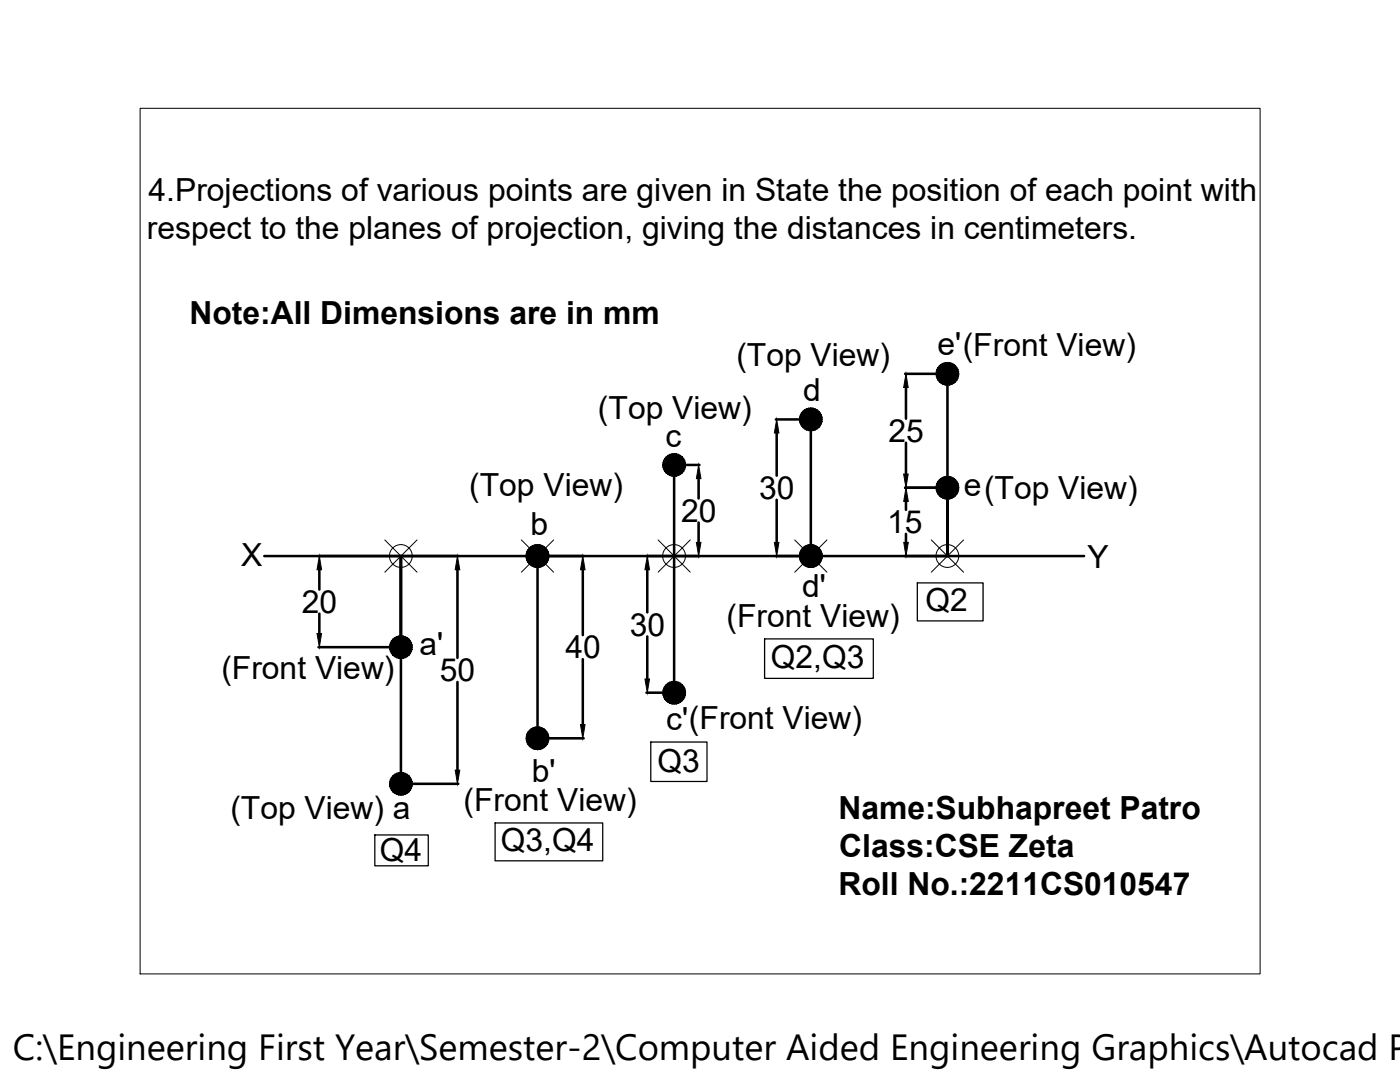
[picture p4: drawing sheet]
<svg xmlns="http://www.w3.org/2000/svg" width="279mm" height="216mm" viewBox="0 0 279 216" stroke-linecap="round" stroke-linejoin="round" font-family="sans-serif">
<!-- layer: 0 -->
<g fill="none" stroke="#000" stroke-width=".51">
<path d="M180.6 74.6h8.4M180.8 77.3v6.2M189.1 74.6v36.4v-13.7M134.5 92.8v45.4h-5.5M134.6 92.8h5M139.4 95.5v4M154.8 83.7h7M155 86.4v8.5M155 99.7v8.5M161.8 83.7v27.3M180.6 97.3h8.4M180.8 88.3v6.3"/>
<path d="M52.7 111h163.6M63.7 113.7v3.9M80 111v45.4M91.3 113.7v17.6M107.3 111v36.3M116.3 113.7v13M129.2 113.7v8.5M139.4 104.3v3.9M180.8 100.1v1.6M180.8 106.5v1.7M63.6 129.1h16.3M63.7 122.4v4"/>
<path d="M91.3 136.1v17.6M116.3 131.5v13.1M129.2 127v8.5M80.1 156.4h11.4M107.3 147.3h9.2"/>
</g>
<g fill="none" stroke="#000" stroke-width=".2">
<path d="M28 21.6h223.5v172.7h-223.5zM76.8 107.7l6.4 6.5M83.2 107.7l-6.4 6.5M104.1 107.7l6.4 6.5M110.5 107.7l-6.4 6.5M131.3 107.7l6.5 6.5M137.8 107.7l-6.5 6.5M158.6 107.7l6.4 6.5M165 107.7l-6.4 6.5M185.9 107.7l6.4 6.5M192.3 107.7l-6.4 6.5"/>
<circle cx="80" cy="110.9" r="2.28"/>
<circle cx="107.3" cy="110.9" r="2.28"/>
<circle cx="134.5" cy="110.9" r="2.28"/>
<circle cx="161.8" cy="110.9" r="2.28"/>
<circle cx="189.1" cy="110.9" r="2.28"/>
</g>
<g fill="#000" stroke="#000" stroke-width=".2">
<path d="M180.8 74.6l.5 2.7h-1zM139.4 92.8l.5 2.7h-.9zM155 83.7l.4 2.7h-.9zM180.3 94.6h1l-.5 2.7zM63.7 111l.5 2.7h-.9zM91.3 111l.5 2.7h-1zM116.3 111l.5 2.7h-1zM129.2 111l.4 2.7h-.9zM139 108.2h.9l-.5 2.8zM154.5 108.2h.9l-.4 2.8zM180.4 108.2h.9l-.5 2.8zM180.8 97.3l.5 2.8h-.9z"/>
<path d="M63.3 126.4h.9l-.5 2.7zM128.7 135.5h.9l-.4 2.7zM90.8 153.7h1l-.5 2.7zM115.8 144.6h1l-.5 2.7z"/>
<path d="M186.9 74.1l-.1 .5h2.3zM186.8 74.6h2.3l-2.2 .4zM186.9 75l.1 .5 2.1-.9z"/>
<path d="M187 75.5l.2 .4 1.9-1.3zM187.2 75.9l1.9-1.3-1.6 1.6zM189.1 74.6l-1.6 1.6 .3 .3z"/>
<path d="M187.5 73l-.3 .3 1.9 1.3zM187.2 73.3l1.9 1.3-2.1-.9zM187 73.7l-.1 .4 2.2 .5z"/>
<path d="M189.1 74.6l-1.3 1.9 .4 .2zM189.1 74.6l-.5 2.2-.4-.1zM189.1 74.6l-.5 2.2 .5 .1z"/>
<path d="M188.2 72.5l.9 2.1-.5-2.2zM187.8 72.7l.4-.2 .9 2.1zM187.5 73l1.6 1.6-1.3-1.9z"/>
<path d="M189.1 74.6v2.3l.4-.1zM189.1 74.6l.8 2.1-.4 .1zM189.1 74.6l.8 2.1 .5-.2z"/>
<path d="M189.5 72.4l-.4 2.2 .8-2.1zM189.1 72.3l.4 .1-.4 2.2zM188.6 72.4l.5 2.2v-2.3z"/>
<path d="M189.1 74.6l1.3 1.9 .3-.3zM189.1 74.6l1.9 1.3-.3 .3zM189.1 74.6l1.9 1.3 .2-.4z"/>
<path d="M190.7 73l-1.6 1.6 1.9-1.3zM190.4 72.7l.3 .3-1.6 1.6zM189.9 72.5l-.8 2.1 1.3-1.9z"/>
<path d="M189.1 74.6l2.1 .9 .1-.5zM189.1 74.6h2.2v.4z"/>
<path d="M189.1 74.6h2.2v-.5zM189.1 74.6l2.1-.9 .1 .4zM189.1 74.6l2.1-.9-.2-.4z"/>
<path d="M132.3 92.3v.5h2.2zM132.3 92.8h2.2l-2.2 .4zM132.3 93.2l.1 .4 2.1-.8z"/>
<path d="M132.4 93.6l.3 .4 1.8-1.2zM132.7 94l1.8-1.2-1.6 1.6zM134.5 92.8l-1.6 1.6 .4 .3z"/>
<path d="M132.9 91.2l-.2 .3 1.8 1.3zM132.7 91.5l1.8 1.3-2.1-.9zM132.4 91.9l-.1 .4 2.2 .5z"/>
<path d="M134.5 92.8l-1.2 1.9 .4 .2zM134.5 92.8l-.4 2.2-.4-.1zM134.5 92.8l-.4 2.2h.4z"/>
<path d="M133.7 90.7l.8 2.1-.4-2.2zM133.3 90.9l.4-.2 .8 2.1zM132.9 91.2l1.6 1.6-1.2-1.9z"/>
<path d="M134.5 92.8v2.2h.5zM134.5 92.8l.9 2.1-.4 .1zM134.5 92.8l.9 2.1 .4-.2z"/>
<path d="M135 90.6l-.5 2.2 .9-2.1zM134.5 90.5l.5 .1-.5 2.2zM134.1 90.6l.4 2.2v-2.3z"/>
<path d="M134.5 92.8l1.3 1.9 .3-.3zM134.5 92.8l1.9 1.2-.3 .4zM134.5 92.8l1.9 1.2 .3-.4z"/>
<path d="M136.1 91.2l-1.6 1.6 1.9-1.3zM135.8 90.9l.3 .3-1.6 1.6zM135.4 90.7l-.9 2.1 1.3-1.9z"/>
<path d="M134.5 92.8l2.2 .8 .1-.4zM134.5 92.8h2.3v.4z"/>
<path d="M134.5 92.8h2.3v-.5zM134.5 92.8l2.2-.9 .1 .4zM134.5 92.8l2.2-.9-.3-.4z"/>
<path d="M159.6 83.2l-.1 .5h2.3zM159.5 83.7h2.3l-2.2 .4zM159.6 84.1l.1 .5 2.1-.9z"/>
<path d="M159.7 84.6l.2 .3 1.9-1.2zM159.9 84.9l1.9-1.2-1.6 1.6zM161.8 83.7l-1.6 1.6 .3 .3z"/>
<path d="M160.2 82.1l-.3 .3 1.9 1.3zM159.9 82.4l1.9 1.3-2.1-.9zM159.7 82.8l-.1 .4 2.2 .5z"/>
<path d="M161.8 83.7l-1.3 1.9 .5 .2zM161.8 83.7l-.4 2.2-.4-.1zM161.8 83.7l-.4 2.2 .4 .1z"/>
<path d="M161 81.6l.8 2.1-.4-2.3zM160.5 81.8l.5-.2 .8 2.1zM160.2 82.1l1.6 1.6-1.3-1.9z"/>
<path d="M161.8 83.7v2.3l.5-.1zM161.8 83.7l.9 2.1-.4 .1zM161.8 83.7l.9 2.1 .4-.2z"/>
<path d="M162.3 81.4l-.5 2.3 .9-2.1zM161.8 81.4h.5l-.5 2.3zM161.4 81.4l.4 2.3v-2.3z"/>
<path d="M161.8 83.7l1.3 1.9 .3-.3zM161.8 83.7l1.9 1.2-.3 .4zM161.8 83.7l1.9 1.2 .2-.3z"/>
<path d="M163.4 82.1l-1.6 1.6 1.9-1.3zM163.1 81.8l.3 .3-1.6 1.6zM162.7 81.6l-.9 2.1 1.3-1.9z"/>
<path d="M161.8 83.7l2.1 .9 .1-.5zM161.8 83.7h2.3l-.1 .4z"/>
<path d="M161.8 83.7h2.3l-.1-.5zM161.8 83.7l2.1-.9 .1 .4zM161.8 83.7l2.1-.9-.2-.4z"/>
<path d="M186.9 96.9l-.1 .4h2.3zM186.8 97.3h2.3l-2.2 .5zM186.9 97.8l.1 .4 2.1-.9z"/>
<path d="M187 98.2l.2 .4 1.9-1.3zM187.2 98.6l1.9-1.3-1.6 1.6zM189.1 97.3l-1.6 1.6 .3 .3z"/>
<path d="M187.5 95.7l-.3 .4 1.9 1.2zM187.2 96.1l1.9 1.2-2.1-.8zM187 96.5l-.1 .4 2.2 .4z"/>
<path d="M189.1 97.3l-1.3 1.9 .4 .2zM189.1 97.3l-.5 2.2-.4-.1zM189.1 97.3l-.5 2.2 .5 .1z"/>
<path d="M188.2 95.2l.9 2.1-.5-2.2zM187.8 95.4l.4-.2 .9 2.1zM187.5 95.7l1.6 1.6-1.3-1.9z"/>
<path d="M189.1 97.3v2.3l.4-.1zM189.1 97.3l.8 2.1-.4 .1zM189.1 97.3l.8 2.1 .5-.2z"/>
<path d="M189.5 95.1l-.4 2.2 .8-2.1zM189.1 95l.4 .1-.4 2.2zM188.6 95.1l.5 2.2v-2.3z"/>
<path d="M189.1 97.3l1.3 1.9 .3-.3zM189.1 97.3l1.9 1.3-.3 .3zM189.1 97.3l1.9 1.3 .2-.4z"/>
<path d="M189.1 97.3l1.9-1.2-.3-.4zM190.4 95.4l.3 .3-1.6 1.6zM189.9 95.2l-.8 2.1 1.3-1.9z"/>
<path d="M189.1 97.3l2.1 .9 .1-.4zM189.1 97.3h2.2v.5z"/>
<path d="M189.1 97.3h2.2v-.4zM189.1 97.3l2.1-.8 .1 .4zM189.1 97.3l2.1-.8-.2-.4z"/>
<path d="M105.1 110.5l-.1 .5h2.3zM105 111h2.3l-2.2 .4zM105.1 111.4l.1 .4 2.1-.8z"/>
<path d="M105.2 111.8l.2 .4 1.9-1.2zM105.4 112.2l1.9-1.2-1.6 1.6zM107.3 111l-1.6 1.6 .3 .2z"/>
<path d="M105.7 109.3l-.3 .4 1.9 1.3zM105.4 109.7l1.9 1.3-2.1-.9zM105.2 110.1l-.1 .4 2.2 .5z"/>
<path d="M107.3 111l-1.3 1.8 .4 .3zM107.3 111l-.5 2.2-.4-.1zM107.3 111l-.5 2.2h.5z"/>
<path d="M106.4 108.9l.9 2.1-.5-2.3zM106 109.1l.4-.2 .9 2.1zM105.7 109.3l1.6 1.7-1.3-1.9z"/>
<path d="M107.3 111v2.2h.4zM107.3 111l.8 2.1-.4 .1zM107.3 111l.8 2.1 .4-.3z"/>
<path d="M107.7 108.7l-.4 2.3 .8-2.1zM107.3 108.7h.4l-.4 2.3zM106.8 108.7l.5 2.3v-2.3z"/>
<path d="M107.3 111l1.2 1.8 .4-.2zM107.3 111l1.9 1.2-.3 .4zM107.3 111l1.9 1.2 .2-.4z"/>
<path d="M108.9 109.3l-1.6 1.7 1.9-1.3zM108.5 109.1l.4 .2-1.6 1.7zM108.1 108.9l-.8 2.1 1.2-1.9z"/>
<path d="M107.3 111l2.1 .8 .1-.4zM107.3 111h2.3l-.1 .4z"/>
<path d="M107.3 111h2.3l-.1-.5zM107.3 111l2.1-.9 .1 .4zM107.3 111l2.1-.9-.2-.4z"/>
<path d="M159.6 110.5l-.1 .5h2.3zM159.5 111h2.3l-2.2 .4zM159.6 111.4l.1 .4 2.1-.8z"/>
<path d="M159.7 111.8l.2 .4 1.9-1.2zM159.9 112.2l1.9-1.2-1.6 1.6zM161.8 111l-1.6 1.6 .3 .2z"/>
<path d="M160.2 109.3l-.3 .4 1.9 1.3zM159.9 109.7l1.9 1.3-2.1-.9zM159.7 110.1l-.1 .4 2.2 .5z"/>
<path d="M161.8 111l-1.3 1.8 .5 .3zM161.8 111l-.4 2.2-.4-.1zM161.8 111l-.4 2.2h.4z"/>
<path d="M161 108.9l.8 2.1-.4-2.3zM160.5 109.1l.5-.2 .8 2.1zM160.2 109.3l1.6 1.7-1.3-1.9z"/>
<path d="M161.8 111v2.2h.5zM161.8 111l.9 2.1-.4 .1zM161.8 111l.9 2.1 .4-.3z"/>
<path d="M162.3 108.7l-.5 2.3 .9-2.1zM161.8 108.7h.5l-.5 2.3zM161.4 108.7l.4 2.3v-2.3z"/>
<path d="M161.8 111l1.3 1.8 .3-.2zM161.8 111l1.9 1.2-.3 .4zM161.8 111l1.9 1.2 .2-.4z"/>
<path d="M163.4 109.3l-1.6 1.7 1.9-1.3zM163.1 109.1l.3 .2-1.6 1.7zM162.7 108.9l-.9 2.1 1.3-1.9z"/>
<path d="M161.8 111l2.1 .8 .1-.4zM161.8 111h2.3l-.1 .4z"/>
<path d="M161.8 111h2.3l-.1-.5zM161.8 111l2.1-.9 .1 .4zM161.8 111l2.1-.9-.2-.4z"/>
<path d="M77.8 128.7l-.1 .4h2.3zM77.7 129.1h2.3l-2.2 .5zM77.8 129.6l.1 .4 2.1-.9z"/>
<path d="M77.9 130l.2 .4 1.9-1.3zM78.1 130.4l1.9-1.3-1.6 1.6zM80 129.1l-1.6 1.6 .3 .3z"/>
<path d="M78.4 127.5l-.3 .4 1.9 1.2zM78.1 127.9l1.9 1.2-2.1-.8zM77.9 128.3l-.1 .4 2.2 .4z"/>
<path d="M80 129.1l-1.3 1.9 .4 .2zM80 129.1l-.4 2.3-.5-.2zM80 129.1l-.4 2.3h.4z"/>
<path d="M79.1 127l.9 2.1-.4-2.2zM78.7 127.3l.4-.3 .9 2.1zM78.4 127.5l1.6 1.6-1.3-1.8z"/>
<path d="M80 129.1v2.3h.5zM80 129.1l.9 2.1-.4 .2zM80 129.1l.9 2.1 .4-.2z"/>
<path d="M80.5 126.9l-.5 2.2 .9-2.1zM80 126.9h.5l-.5 2.2zM79.6 126.9l.4 2.2v-2.2z"/>
<path d="M80 129.1l1.3 1.9 .3-.3zM80 129.1l1.9 1.3-.3 .3zM80 129.1l1.9 1.3 .2-.4z"/>
<path d="M81.6 127.5l-1.6 1.6 1.9-1.2zM81.3 127.3l.3 .2-1.6 1.6zM80.9 127l-.9 2.1 1.3-1.8z"/>
<path d="M80 129.1l2.1 .9 .1-.4zM80 129.1h2.3l-.1 .5z"/>
<path d="M80 129.1h2.3l-.1-.4zM80 129.1l2.1-.8 .1 .4zM80 129.1l2.1-.8-.2-.4z"/>
<path d="M132.3 137.8v.4h2.2zM132.3 138.2h2.2l-2.2 .5zM132.3 138.7l.1 .4 2.1-.9z"/>
<path d="M132.4 139.1l.3 .4 1.8-1.3zM132.7 139.5l1.8-1.3-1.6 1.6zM134.5 138.2l-1.6 1.6 .4 .3z"/>
<path d="M132.9 136.6l-.2 .4 1.8 1.2zM132.7 137l1.8 1.2-2.1-.8zM132.4 137.4l-.1 .4 2.2 .4z"/>
<path d="M133.7 136.1l.8 2.1-.4-2.2zM133.3 136.3l.4-.2 .8 2.1zM132.9 136.6l1.6 1.6-1.2-1.9z"/>
<path d="M135 136l-.5 2.2 .9-2.1zM134.5 136h.5l-.5 2.2zM134.1 136l.4 2.2v-2.2z"/>
<path d="M136.1 136.6l-1.6 1.6 1.9-1.2zM135.8 136.3l.3 .3-1.6 1.6zM135.4 136.1l-.9 2.1 1.3-1.9z"/>
<path d="M134.5 138.2l2.2 .9 .1-.4zM134.5 138.2h2.3v.5z"/>
<path d="M134.5 138.2h2.3v-.4zM134.5 138.2l2.2-.8 .1 .4zM134.5 138.2l2.2-.8-.3-.4z"/>
<path d="M77.8 156l-.1 .4h2.3zM77.7 156.4h2.3l-2.2 .4zM77.8 156.8l.1 .5 2.1-.9z"/>
<path d="M77.9 157.3l.2 .4 1.9-1.3zM78.1 157.7l1.9-1.3-1.6 1.6zM80 156.4l-1.6 1.6 .3 .3z"/>
<path d="M78.4 154.8l-.3 .4 1.9 1.2zM78.1 155.2l1.9 1.2-2.1-.9zM77.9 155.5l-.1 .5 2.2 .4z"/>
<path d="M80 156.4l-1.3 1.9 .4 .2zM80 156.4l-.4 2.2-.5-.1zM80 156.4l-.4 2.2 .4 .1z"/>
<path d="M79.1 154.3l.9 2.1-.4-2.2zM78.7 154.5l.4-.2 .9 2.1zM78.4 154.8l1.6 1.6-1.3-1.9z"/>
<path d="M80 156.4v2.3l.5-.1zM80 156.4l.9 2.1-.4 .1zM80 156.4l.9 2.1 .4-.2z"/>
<path d="M80.5 154.2l-.5 2.2 .9-2.1zM80 154.1l.5 .1-.5 2.2zM79.6 154.2l.4 2.2v-2.3z"/>
<path d="M80 156.4l1.3 1.9 .3-.3zM80 156.4l1.9 1.3-.3 .3zM80 156.4l1.9 1.3 .2-.4z"/>
<path d="M81.6 154.8l-1.6 1.6 1.9-1.2zM81.3 154.5l.3 .3-1.6 1.6zM80.9 154.3l-.9 2.1 1.3-1.9z"/>
<path d="M80 156.4l2.1 .9 .1-.5zM80 156.4h2.3l-.1 .4z"/>
<path d="M80 156.4h2.3l-.1-.4zM80 156.4l2.1-.9 .1 .5zM80 156.4l2.1-.9-.2-.3z"/>
<path d="M105.1 146.9l-.1 .4h2.3zM105 147.3h2.3l-2.2 .5zM105.1 147.8l.1 .4 2.1-.9z"/>
<path d="M105.2 148.2l.2 .4 1.9-1.3zM105.4 148.6l1.9-1.3-1.6 1.6zM107.3 147.3l-1.6 1.6 .3 .3z"/>
<path d="M105.7 145.7l-.3 .4 1.9 1.2zM105.4 146.1l1.9 1.2-2.1-.8zM105.2 146.5l-.1 .4 2.2 .4z"/>
<path d="M107.3 147.3l-1.3 1.9 .4 .2zM107.3 147.3l-.5 2.2-.4-.1zM107.3 147.3l-.5 2.2 .5 .1z"/>
<path d="M106.4 145.2l.9 2.1-.5-2.2zM106 145.4l.4-.2 .9 2.1zM105.7 145.7l1.6 1.6-1.3-1.9z"/>
<path d="M107.3 147.3v2.3l.4-.1zM107.3 147.3l.8 2.1-.4 .1zM107.3 147.3l.8 2.1 .4-.2z"/>
<path d="M107.7 145.1l-.4 2.2 .8-2.1zM107.3 145l.4 .1-.4 2.2zM106.8 145.1l.5 2.2v-2.3z"/>
<path d="M107.3 147.3l1.2 1.9 .4-.3zM107.3 147.3l1.9 1.3-.3 .3zM107.3 147.3l1.9 1.3 .2-.4z"/>
<path d="M108.9 145.7l-1.6 1.6 1.9-1.2zM108.5 145.4l.4 .3-1.6 1.6zM108.1 145.2l-.8 2.1 1.2-1.9z"/>
<path d="M107.3 147.3l2.1 .9 .1-.4zM107.3 147.3h2.3l-.1 .5z"/>
<path d="M107.3 147.3h2.3l-.1-.4zM107.3 147.3l2.1-.8 .1 .4zM107.3 147.3l2.1-.8-.2-.4z"/>
<path d="M134.5 138.2l-1.2 1.9 .4 .2zM134.5 138.2l-.4 2.3-.4-.2zM134.5 138.2l-.4 2.3h.4z"/>
<path d="M134.5 138.2v2.3h.5zM134.5 138.2l.9 2.1-.4 .2zM134.5 138.2l.9 2.1 .4-.2z"/>
<path d="M134.5 138.2l1.3 1.9 .3-.3zM134.5 138.2l1.9 1.3-.3 .3zM134.5 138.2l1.9 1.3 .3-.4z"/>
</g>
<path d="M183.1 116.3h13.1v7.6h-13.1zM152.6 127.5h21.7v7.9h-21.7zM129.9 148.1h11.2v7.8h-11.2zM74.8 166.6h10.7v6.2h-10.7zM98.8 164.2h21.5v7.6h-21.5z" fill="none" stroke="#000" stroke-width=".25"/>
<text font-size="7.3" x="2.6" y="211.5">C:\Engineering First Year\Semester-2\Computer Aided Engineering Graphics\Autocad P</text>
<g font-size="6.3">
<text x="29.7" y="40.1">4.Projections of various points are given in State the position of each point with</text>
<text x="29.3" y="47.7">respect to the planes of projection, giving the distances in centimeters.</text>
<text x="37.8" y="64.6">Note:All Dimensions are in mm</text>
<text x="187.1" y="70.9">e'(Front View)</text>
<text x="147" y="73">(Top View)</text>
<text x="119.3" y="83.5">(Top View)</text>
<text x="160.3" y="80">d</text>
<text x="132.8" y="89.2">c</text>
<text x="177.3" y="88.2">25</text>
<text x="93.6" y="99">(Top View)</text>
<text x="151.5" y="99.5">30</text>
<text x="192.4" y="99">e(Top View)</text>
<text x="105.9" y="106.8">b</text>
<text x="136" y="104.1">20</text>
<text x="177.1" y="106.4">15</text>
<text x="48.2" y="113">X</text>
<text x="217" y="113.3">Y</text>
<text x="160.1" y="119.1">d'</text>
<text x="60.3" y="122.3">20</text>
<text x="145" y="125.1">(Front View)</text>
<text x="184.7" y="121.9">Q2</text>
<text x="83.7" y="130.6">a'</text>
<text x="112.9" y="131.4">40</text>
<text x="125.7" y="126.8">30</text>
<text x="44.2" y="135.4">(Front View)</text>
<text x="87.8" y="135.9">50</text>
<text x="153.8" y="133.3">Q2,Q3</text>
<text x="132.9" y="145.6">c'(Front View)</text>
<text x="131.2" y="154.1">Q3</text>
<text x="92.5" y="161.8">(Front View)</text>
<text x="106.2" y="156">b'</text>
<text x="46" y="163.4">(Top View) a</text>
<text x="167.3" y="163.3">Name:Subhapreet Patro</text>
<text x="75.8" y="171.9">Q4</text>
<text x="99.9" y="169.8">Q3,Q4</text>
<text x="167.5" y="171">Class:CSE Zeta</text>
<text x="167.3" y="178.6">Roll No.:2211CS010547</text>
</g>
</svg>
